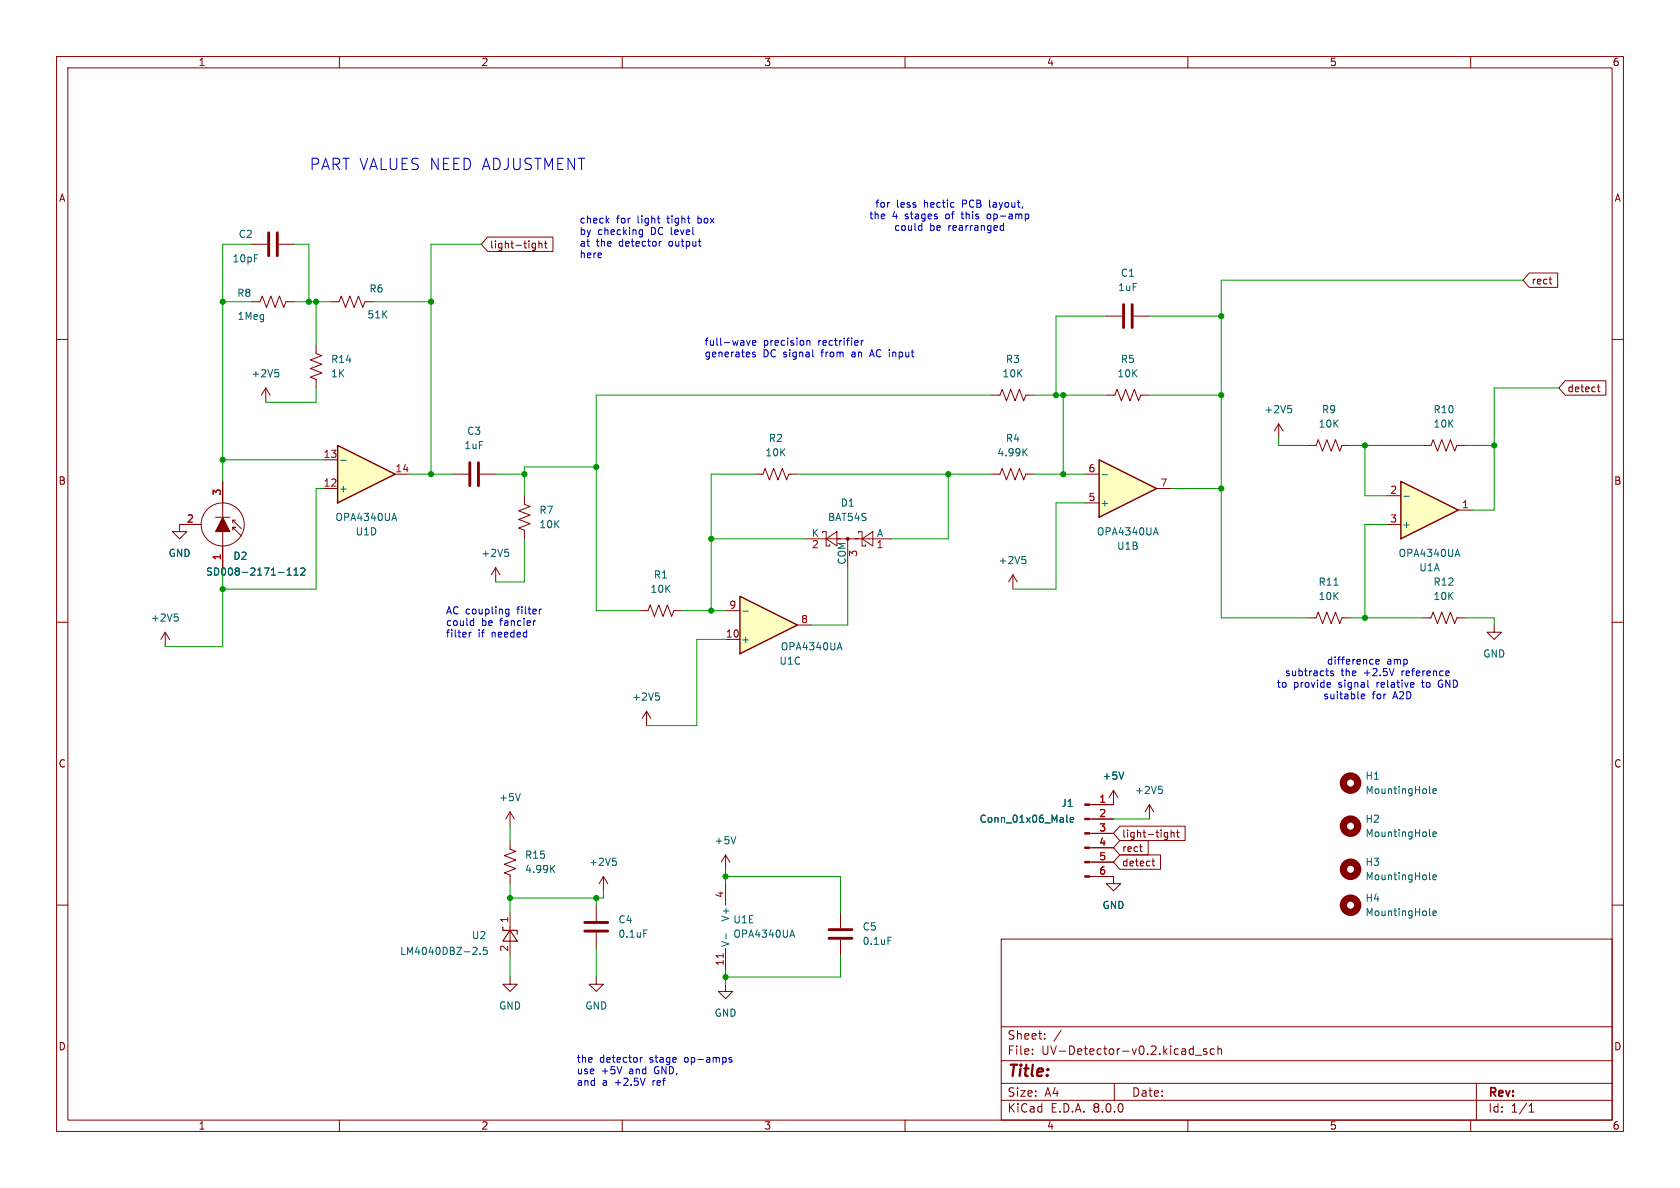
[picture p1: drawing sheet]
<svg xmlns="http://www.w3.org/2000/svg" width="297mm" height="210mm" viewBox="0 0 297 210" stroke-linecap="round" stroke-linejoin="round" font-family="sans-serif">
<g fill="none" stroke="#840000" stroke-width=".18">
<path d="M10 10h277v190h-277zM12 12h273v186h-273zM60 10v2M110 10v2M160 10v2M210 10v2M260 10v2M10 60h2M58.4 53.3h1.5l.4-1 .8 2.1 .7-2.1 .8 2.1 .8-2.1 .7 2.1 .4-1.1h1.5M195.6 55.9h2.8M200.4 55.9h2.8M285 60h2"/>
<path d="M195.6 69.9h1.5l.4-1.1 .7 2.1 .8-2.1 .8 2.1 .7-2.1 .8 2.1 .4-1h1.5M10 110h2M231.1 109.2h1.6l.3-1 .8 2 .8-2 .7 2 .8-2 .8 2 .3-1h1.6M285 110h2M10 160h2M90.2 148.6v1.5l1 .4-2 .8 2 .7-2 .8 2 .7-2 .8 1 .4v1.5M90.2 143.5v2.6M90.2 143.5l-.8 1.3M90.2 143.5l.7 1.3M128.3 151.1v2.6M128.3 156.2v3.8M128.3 151.1l-.8 1.3"/>
<path d="M128.3 151.1l.7 1.3M285 160h2M90.2 161.3v7.6M128.3 167.6v3.9M148.6 161.3v2.8M148.6 166.1v2.8M177 166h108v32h-108zM60 198v2M110 198v2M160 198v2M177 194.5h108M177 191.5h108"/>
<path d="M177 187.5h108M177 181.5h108M182.5 186.3v.1M182.5 185.5v.1M184.7 183.6v.1M184.7 182.8v.1M187.6 182.1l-1.3 2M197 191.5v3M210 198v2M210.5 185.4l.5 .1M211 184.9v1.5M211 186.3l-.5 .1"/>
<path d="M211.3 186.5h1.2M213.3 185.5l-.3-.1-.3 .2 .1 .2 .5 .2v.3h-.6M214.7 185.5l-.5-.1-.2 .3v.4l.1 .2h.6M215.3 185.5l.2-.1 .4 .1 .1 .9M215.3 184.9v1.5M260 198v2M261 191.5v6.5M270.3 196.6h.9M270.3 195.5l.4-.4v1.5"/>
</g>
<g fill="none" stroke="#006464" stroke-width=".18">
<path d="M235.8 103.4h.8M253.3 139.9l.6-.2v-.2l-.4-.1-.2 .2 .1 .6h.5M92 140.3l-.4 1.2M97.5 153.5l.6 .7M98.1 153l-.7 .7M130.1 147.9l-.4 1.3M252.7 147.7l.2 .2M252.7 140.1l.2 .2M253.3 147.5l.6-.1v-.3h-.4l-.2 .1 .1 .6h.5M84.1 167.5l.2 .2v.3l-.8 .7h.8M84.9 168.6v.1M86.1 167.5h-.6l-.1 .6 .2-.2 .4 .1 .1 .2v.4l-.2 .1-.5-.1"/>
<path d="M128.4 165.1v.9M139.8 165.3h.6M140.1 164.4l.4 1.3M157 165.7h.6"/>
</g>
<path d="M88.9 163.8v.7h2.5v.6M90.2 164.5l1.2 1.9h-2.5z" fill="none" stroke="#840000" stroke-width=".2"/>
<g fill="none" stroke="#840000" stroke-width="1.3">
<circle cx="238.8" cy="138.4" r="1.27"/>
<circle cx="238.8" cy="146" r="1.27"/>
</g>
<path d="M127.9 168.6v.7" fill="none" stroke="#a90000" stroke-width=".18"/>
<path d="M198.6 53.8v4.1M200.2 53.8v4.1M146.6 164.3h4M146.6 165.9h4" fill="none" stroke="#840000" stroke-width=".51"/>
<path d="M130.8 105.4l10.2 5.1-10.2 5.1z" fill="#ffffc2"/>
<path d="M130.8 105.4l10.2 5.1-10.2 5.1z" fill="none" stroke="#840000" stroke-width=".25"/>
<path d="M55.9 61v1.5l1 .4-2 .7 2 .8-2 .8 2 .7-2 .8 1 .4v1.5M175.3 69.9h1.5l.4-1.1 .7 2.1 .8-2.1 .8 2.1 .7-2.1 .8 2.1 .4-1h1.5M175.3 83.8h1.5l.4-1 .7 2 .8-2 .8 2 .7-2 .8 2 .4-1h1.5M128.3 113h2.5M128.3 108h2.5M141 110.5h2.5M179.1 101.6l-.8 1.3M179.1 101.6v2.5M179.1 101.6l.7 1.3M114.3 125.7l-.8 1.3M114.3 125.7v2.6M114.3 125.7l.8 1.3" fill="none" stroke="#840000" stroke-width=".18"/>
<path d="M181 79.9l.6 .7M181.6 79.3l-.7 .7M180.7 98.4h.6M181.1 98.9l.3 .2v.3l-.3 .2M131.3 108h1M148.1 114.5h.6M148.4 113.6l.5 1.3M115.9 122.5h.6M116.4 123l.2 .2v.3l-.2 .3M252.7 161.7l.2 .2M253.3 161.4l.6-.1v-.2l-.4-.1-.2 .2 .1 .6h.5" fill="none" stroke="#006464" stroke-width=".18"/>
<circle cx="238.8" cy="160" r="1.27" fill="none" stroke="#840000" stroke-width="1.3"/>
<path d="M247.6 85.1l10.2 5.1-10.2 5.1z" fill="#ffffc2"/>
<path d="M247.6 85.1l10.2 5.1-10.2 5.1z" fill="none" stroke="#840000" stroke-width=".25"/>
<g fill="none" stroke="#840000" stroke-width=".18">
<path d="M44.4 53.3h1.6l.4-1 .7 2.1 .8-2.1 .7 2.1 .8-2.1 .8 2.1 .3-1.1h1.6M44.4 43.2h2.8M49.3 43.2h2.8M47 68.6l-.8 1.3M47 68.6v2.5M47 68.6l.8 1.3M133.3 83.8h1.6l.4-1 .7 2 .8-2 .7 2 .8-2 .8 2 .3-1h1.6M142.2 95.3h15.3M145.4 94.2v-.2h.6v2.5h.7v-.2M146 95.3l2-1.3v2.5zM149.9 95.3v5M151.8 94.2v-.2h.6v2.5h.6v-.2"/>
<path d="M152.4 95.3l1.9-1.3v2.5zM245.1 87.6h2.5M245.1 92.7h2.5M257.8 90.2h2.5M113 108h1.6l.3-1.1 .8 2.1 .8-2.1 .7 2.1 .8-2.1 .7 2.1 .4-1h1.5M264.2 110.5v1.3h1.2l-1.2 1.2-1.3-1.2h1.3M105.4 172.7v1.3h1.3l-1.3 1.3-1.3-1.3h1.3"/>
</g>
<path d="M48.6 65.3h.6M49 65.8l.3 .3v.3l-.3 .2M248.2 87.7h.9M257.4 98h.6M257.7 97.1l.4 1.3" fill="none" stroke="#006464" stroke-width=".18"/>
<circle cx="149.9" cy="95.2" r=".25" fill="#840000" stroke="#840000" stroke-width=".18"/>
<path d="M47.5 41.1v4.1M49 41.1v4.1" fill="none" stroke="#840000" stroke-width=".51"/>
<path d="M194.3 81.3l10.2 5.1-10.2 5z" fill="#ffffc2"/>
<path d="M194.3 81.3l10.2 5.1-10.2 5z" fill="none" stroke="#840000" stroke-width=".25"/>
<g fill="none" stroke="#840000" stroke-width=".18">
<path d="M251.5 78.7h1.5l.4-1 .7 2.1 .8-2.1 .8 2.1 .7-2.1 .8 2.1 .4-1.1h1.5M35.6 92.7h-3.9v1.3h1.3l-1.3 1.3-1.2-1.3h1.2M38.1 91.4h2.5M39.4 85.1v6.3M39.4 94v6.3M41.1 93.7v-.5h.6h-.6l1.6 1.5M41.1 91.9v.6M41.7 91.9h-.6l1.6 1.6M80 83.8h2.8M84.8 83.8h2.8M92.7 87.6v1.6l1 .3-2 .8 2 .8-2 .7 2 .8-2 .7 1 .4v1.6M191.8 88.9h2.5"/>
<path d="M191.8 83.8h2.5M204.5 86.4h2.5M29.2 111.8l-.8 1.2M29.2 111.8v2.5M29.2 111.8l.8 1.2M87.6 100.3l-.7 1.3M87.6 100.3v2.6M87.6 100.3l.8 1.3M251.5 109.2h1.5l.4-1 .7 2 .8-2 .8 2 .7-2 .8 2 .4-1h1.5M196.8 139.7l-.7 1.3M196.8 139.7v2.5h-4.2M196.8 139.7l.8 1.3"/>
<path d="M106.7 154.9l-.8 1.3M106.7 154.9v2.6M106.7 154.9l.7 1.3M192.6 154.9h4.2v1.3h1.3l-1.3 1.3-1.2-1.3h1.2M192.6 152.4h4.2M192.6 149.9h4.2M192.6 147.3h4.2M192.6 144.8h4.2M203.2 142.2l-.8 1.3M203.2 142.2v2.6M203.2 142.2l.8 1.3M105.4 160v2.8"/>
<path d="M105.4 164.8v2.8M128.3 174v1.3h1.2l-1.2 1.2-1.3-1.2h1.3"/>
<circle cx="39.4" cy="92.7" r="3.8"/>
</g>
<g fill="none" stroke="#006464" stroke-width=".18">
<path d="M89.3 97.1h.6M89.7 97.6l.2 .2v.3l-.2 .3M194.8 83.9h1M204 94.2h.6M204.3 93.3l.4 1.3M30.8 108.5h.6M31.3 109l.2 .3v.3l-.2 .2M50.8 101.7h.7M50.8 100.8l.3-.4v1.3M52 101.7h.7M52 100.8l.3-.4v1.3M53.2 100.5l.5-.1 .2 .4-.8 .9h.8"/>
<path d="M198.7 136.5l-.5 1.2M204.8 139h.6M205.3 139.5l.2 .2v.3l-.2 .3M108.3 151.7h.6M108.7 152.2l.3 .2v.3l-.3 .3M188.6 144.1v1.1l.2 .2M189.2 144.9l.6-.1-.1-.2-.3-.1-.2 .2 .1 .6h.4M252.7 155.3l.2 .2M253.3 155.1l.6-.1v-.3h-.4l-.2 .2 .1 .6h.5M113.8 164.4h.6"/>
</g>
<g fill="#840000" stroke="#840000" stroke-width=".18">
<path d="M191.8 154.8h.8v.3h-.8z"/>
<path d="M191.8 152.3h.8v.2h-.8z"/>
<path d="M191.8 149.7h.8v.3h-.8z"/>
<path d="M191.8 147.2h.8v.2h-.8z"/>
<path d="M191.8 144.7h.8v.2h-.8z"/>
<path d="M191.8 142.1h.8v.3h-.8z"/>
<path d="M39.4 91.4l1.2 2.6h-2.5z"/>
</g>
<path d="M83.1 81.8v4.1M84.6 81.8v4.1M103.4 163.1h4M103.4 164.6h4" fill="none" stroke="#840000" stroke-width=".51"/>
<circle cx="238.8" cy="153.7" r="1.27" fill="none" stroke="#840000" stroke-width="1.3"/>
<path d="M59.7 78.7l10.1 5.1-10.1 5.1z" fill="#ffffc2"/>
<path d="M59.7 78.7l10.1 5.1-10.1 5.1z" fill="none" stroke="#840000" stroke-width=".25"/>
<g fill="none" stroke="#840000" stroke-width=".18">
<path d="M86.2 41.9h11.6v2.6h-11.6l-1.1-1.3zM94.2 43.8h.5M94.2 43.1h.5M94.7 43v1l-.2 .2-.3 .1M95.3 43.1l.1-.1 .4 .1v.8M95.3 42.6v1.3M96.2 43h.5M96.4 42.6v1.1l.3 .2M270.4 48.3h5v2.5h-5l-1.2-1.3zM273.9 49.4h.4M274.1 50.1l.2 .1M226.1 74.9l-.8 1.3"/>
<path d="M226.1 74.9v2.6M226.1 74.9l.7 1.3M231.1 78.7h1.6l.3-1 .8 2.1 .8-2.1 .7 2.1 .8-2.1 .8 2.1 .3-1.1h1.6M276.7 67.3h7.2v2.6h-7.2l-1.1-1.3zM282.4 68.4h.5M282.6 68v1.1l.3 .2M31.7 92.7h3.9M39.4 85.1v3.8M39.4 96.5v3.8M57.1 86.4h2.6M57.1 81.3h2.6M69.8 83.8h2.6"/>
<path d="M193 142.2h3.8M193 144.8h3.8M193 147.3h3.8M193 149.9h3.8M193 152.4h3.8M193 154.9h3.8M198 146h11.5v2.6h-11.5l-1.2-1.3zM198 151.1h7.2v2.6h-7.2l-1.2-1.3zM198 148.6h5v2.5h-5l-1.2-1.2zM201.5 149.7h.4M201.7 150.5h.2M203.6 152.2h.5"/>
<path d="M203.8 151.8v1.1l.3 .2M205.9 147.9h.5M205.9 147.2h.5M206.4 147.1v1.1l-.1 .2h-.3M207 147.3l.2-.2 .3 .1 .1 .8M207 146.7v1.3M208 147.1h.5M208.2 146.7v1.1l.3 .2M90.2 172.7v1.3h1.2l-1.2 1.3-1.3-1.3h1.3"/>
</g>
<g fill="none" stroke="#006464" stroke-width=".18">
<path d="M227.7 71.7h.6M228.1 72.2l.3 .2v.3l-.3 .3M60.2 81.4h1M69.4 91.7h.6M69.7 90.7l.4 1.3M50.8 101.7h.7M50.8 100.8l.3-.4v1.3M52 101.7h.7M52 100.8l.3-.4v1.3M53.2 100.5l.5-.1 .2 .4-.8 .9h.8M198.7 136.5l-.5 1.2M188.6 144.1v1.1l.2 .2"/>
<path d="M189.2 144.9l.6-.1-.1-.2-.3-.1-.2 .2 .1 .6h.4"/>
</g>
<g fill="none" stroke="#0000c2" stroke-width=".18">
<path d="M107.3 38.9l.4 .5M107.7 38.6l-.5 .5M116.2 38.6h.5M116.6 39.4h.1M163 39.5v1.2M174.6 37.9l-.1 .2 .1 .5M176.9 39.9v.1M177.4 39.5v1.2M181.6 37.8l.3 .3v.3l-.3 .3M113.1 41.4h.5M113.1 40.7h.5M113.6 40.6v1.1l-.1 .1"/>
<path d="M116.6 42.7v.8M116.9 42.7l-.3 .2M163 40.7h-.4M176.9 40.6l.2 .1h.3M132 60.2l.3 .8 .3-.8M133 60.6l.6-.1v-.2l-.4-.1-.2 .2 .1 .6h.5M133.5 62.3l-.3-.1-.2 .2 .1 .2 .4 .1v.3h-.5M142.6 60.3l.2-.1 .3 .1 .1 .7M142.6 60.2v.8M143.7 62.9l.2 .2M152.3 60.2v.8M152.6 60.2l-.3 .2"/>
<path d="M153.8 62.7h.6M154.1 61.8l-.4 1.3M83 111.8v.8M83.3 111.8l-.3 .2M83.4 109.7l.3 .1M83.7 109.3v1.3M83.7 110.5l-.3 .1M89.4 108.3l.2 .2h.4M90 107.7l-.1 1.1M90 107.7h-.4l-.2 .2M94.7 109.7l-.3 .1M95.7 107.7h-.2"/>
<path d="M234.4 118.6h.5M234.7 119.4h.2M235.7 118.7l-.3-.1-.2 .2 .1 .2 .4 .1v.3h-.5M243.2 117l.6-.1v-.3h-.4l-.2 .1 .1 .6h.5M246.5 118.2l-.5 1.2M256 118.6l.2 .3-.6 .1M256.1 119.4h-.1M234.8 120.6l.4 .1v.2l-.6 .2M235.2 121.4l-.4 .1M240.7 122.8v.7h.5M241.2 122.8l.1 .2-.6 .1M241.8 121.3l.2 .2"/>
<path d="M249.8 120.6l.2 .3-.6 .2M249.9 121.4l-.1 .1M254.5 120.3l-.2 .5v.4l.2 .2M113.2 186.9v.9M113.6 186.9l-.4 .3M114 190.6l-.4 1.3M129.3 187l-.3-.1-.1 .2v.2l.4 .1v.3h-.4"/>
</g>
<g fill="none" stroke="#009600" stroke-width=".18">
<path d="M39.4 53.3h5M44.4 43.2h-5v41.9M52.1 53.3h6.3M52.1 43.2h2.5v10.1M55.9 53.3v7.7M66 53.3h10.2M85.1 43.2h-8.9v40.6M195.6 55.9h-8.9v14M203.2 55.9h12.7M269.2 49.5h-53.3v59.7h15.2M55.9 68.6v2.5h-8.9M175.3 69.9h-69.9v38.1h7.6"/>
<path d="M182.9 69.9h12.7M188 69.9v13.9M203.2 69.9h12.7M226.1 77.5v1.2h5M238.8 78.7h12.7M241.3 78.7v8.9h3.8M259.1 78.7h5.1M275.6 68.6h-11.4v21.6h-3.9M39.4 81.3h17.7M57.1 86.4h-1.2v17.7h-16.5M72.4 83.8h7.6M87.6 83.8h5.1"/>
<path d="M92.7 95.3v7.6h-5.1M105.4 82.6h-12.7v5M125.7 95.3h16.5M133.3 83.8h-7.6v24.2M141 83.8h34.3M167.6 83.8v11.5h-10.1M182.9 83.8h8.9M191.8 88.9h-5.1v15.2h-7.6M207 86.4h8.9M245.1 92.7h-3.8v16.5M39.4 100.3v14h-10.2M120.6 108h7.7"/>
<path d="M128.3 113h-5.1v15.3h-8.9M149.9 100.3v10.2h-6.4M238.8 109.2h12.7M259.1 109.2h5.1v1.3M90.2 146.1v2.5M90.2 156.2v5.1M105.4 158.8v1.2M106.7 157.5v1.3h-16.5M128.3 153.7v2.5M128.3 154.9h20.3v6.4M196.8 144.8h6.4M90.2 168.9v3.8"/>
<path d="M105.4 167.6v5.1M128.3 171.5v2.5M148.6 168.9v3.8h-20.3"/>
</g>
<g fill="#009600" stroke="#009600" stroke-width=".18">
<circle cx="39.4" cy="81.3" r=".46"/>
<circle cx="39.4" cy="104.1" r=".46"/>
<circle cx="90.2" cy="158.8" r=".46"/>
<circle cx="105.4" cy="158.8" r=".46"/>
<circle cx="188" cy="69.9" r=".46"/>
<circle cx="186.7" cy="69.9" r=".46"/>
<circle cx="188" cy="83.8" r=".46"/>
<circle cx="105.4" cy="82.6" r=".46"/>
<circle cx="167.6" cy="83.8" r=".46"/>
<circle cx="125.7" cy="108" r=".46"/>
<circle cx="125.7" cy="95.3" r=".46"/>
<circle cx="128.3" cy="154.9" r=".46"/>
<circle cx="128.3" cy="172.7" r=".46"/>
<circle cx="241.3" cy="109.2" r=".46"/>
<circle cx="215.9" cy="86.4" r=".46"/>
<circle cx="92.7" cy="83.8" r=".46"/>
<circle cx="76.2" cy="83.8" r=".46"/>
<circle cx="55.9" cy="53.3" r=".46"/>
<circle cx="54.6" cy="53.3" r=".46"/>
<circle cx="76.2" cy="53.3" r=".46"/>
<circle cx="39.4" cy="53.3" r=".46"/>
<circle cx="215.9" cy="55.9" r=".46"/>
<circle cx="241.3" cy="78.7" r=".46"/>
<circle cx="264.2" cy="78.7" r=".46"/>
<circle cx="215.9" cy="69.9" r=".46"/>
</g>
<text font-size="2.8" fill="#0000c2" x="54.6" y="30.2">PART VALUES NEED ADJUSTMENT</text>
<text font-size="2.8" fill="#840000" x="178" y="190.9">Title:</text>
<g font-size="2.1" fill="#840000">
<text x="178" y="184">Sheet:</text>
<text x="178" y="186.7">File:</text>
<text x="184.1" y="186.7">UV-Detector-v0.2.kicad_sch</text>
<text x="178" y="196.9">KiCad</text>
<text x="178" y="194.1">Size:</text>
<text x="184.7" y="194.1">A4</text>
<text x="185.7" y="196.9">E.D.A.</text>
<text x="193.3" y="196.9">8.0.0</text>
<text x="200" y="194.1">Date:</text>
<text x="263" y="194.3">Rev:</text>
<text x="263" y="196.9">Id:</text>
<text x="267.1" y="196.9">1/1</text>
</g>
<g font-size="1.8" fill="#840000">
<text x="35" y="11.9">1</text>
<text x="85" y="11.9">2</text>
<text x="135" y="11.9">3</text>
<text x="185" y="11.9">4</text>
<text x="235" y="11.9">5</text>
<text x="285" y="11.9">6</text>
<text x="10.3" y="35.9">A</text>
<text x="285.3" y="35.9">A</text>
<text x="86.5" y="44.1">light-tight</text>
<text x="270.7" y="50.5">rect</text>
<text x="277" y="69.5">detect</text>
<text x="10.3" y="85.9">B</text>
<text x="285.3" y="85.9">B</text>
<text x="10.3" y="135.9">C</text>
<text x="285.3" y="135.9">C</text>
<text x="198.3" y="148.3">light-tight</text>
<text x="198.3" y="153.4">detect</text>
<text x="198.3" y="150.8">rect</text>
<text x="10.3" y="185.9">D</text>
<text x="285.3" y="185.9">D</text>
<text x="35" y="199.9">1</text>
<text x="85" y="199.9">2</text>
<text x="135" y="199.9">3</text>
<text x="185" y="199.9">4</text>
<text x="235" y="199.9">5</text>
<text x="285" y="199.9">6</text>
</g>
<g font-size="1.8" fill="#0000c2">
<text x="102.4" y="39.6">check</text>
<text x="102.4" y="41.6">by</text>
<text x="105.6" y="41.6">checking</text>
<text x="109" y="39.6">for</text>
<text x="112.8" y="39.6">light</text>
<text x="115.2" y="41.6">DC level</text>
<text x="118.3" y="39.6">tight</text>
<text x="123.8" y="39.6">box</text>
<text x="153.6" y="39">the</text>
<text x="154.6" y="36.9">for</text>
<text x="157.7" y="39">4</text>
<text x="158" y="41">could</text>
<text x="158.5" y="36.9">less</text>
<text x="160.1" y="39">stages</text>
<text x="163.5" y="36.9">hectic</text>
<text x="164.3" y="41">be</text>
<text x="167.4" y="39">of</text>
<text x="167.7" y="41">rearranged</text>
<text x="170.4" y="36.9">PCB</text>
<text x="170.5" y="39">this</text>
<text x="175.2" y="39">op-amp</text>
<text x="175.3" y="36.9">layout,</text>
<text x="102.4" y="43.7">at</text>
<text x="102.4" y="45.7">here</text>
<text x="105.4" y="43.7">the</text>
<text x="109.5" y="43.7">detector</text>
<text x="118.5" y="43.7">output</text>
<text x="124.5" y="61.2">full-wave</text>
<text x="124.5" y="63.3">generates</text>
<text x="134.9" y="63.3">DC signal</text>
<text x="134.9" y="61.2">precision</text>
<text x="144.8" y="61.2">rectrifier</text>
<text x="145.5" y="63.3">from</text>
<text x="151" y="63.3">an</text>
<text x="154.5" y="63.3">AC input</text>
<text x="78.7" y="108.7">AC coupling</text>
<text x="78.7" y="110.7">could</text>
<text x="78.7" y="112.8">filter</text>
<text x="84.5" y="112.8">if</text>
<text x="85.1" y="110.7">be</text>
<text x="87" y="112.8">needed</text>
<text x="88.5" y="110.7">fancier</text>
<text x="91.5" y="108.7">filter</text>
<text x="227.1" y="119.7">subtracts</text>
<text x="234.5" y="117.7">difference</text>
<text x="237.1" y="119.7">the</text>
<text x="241.2" y="119.7">+2.5V</text>
<text x="245.1" y="117.7">amp</text>
<text x="248.1" y="119.7">reference</text>
<text x="225.6" y="121.8">to</text>
<text x="228.7" y="121.8">provide</text>
<text x="233.8" y="123.8">suitable</text>
<text x="236.7" y="121.8">signal</text>
<text x="242.6" y="123.8">for</text>
<text x="243.6" y="121.8">relative</text>
<text x="246.4" y="123.8">A2D</text>
<text x="251.9" y="121.8">to</text>
<text x="254.9" y="121.8">GND</text>
<text x="101.9" y="187.9">the</text>
<text x="101.9" y="190">use</text>
<text x="106" y="187.9">detector</text>
<text x="106.3" y="190">+5V</text>
<text x="111.3" y="190">and</text>
<text x="115" y="187.9">stage</text>
<text x="115.9" y="190">GND,</text>
<text x="121.3" y="187.9">op-amps</text>
<text x="101.9" y="192">and</text>
<text x="106.5" y="192">a</text>
<text x="108.8" y="192">+2.5V</text>
<text x="115.6" y="192">ref</text>
</g>
<g font-size="1.8" fill="#006464">
<text x="41" y="46.6">10pF</text>
<text x="42.1" y="42.3">C2</text>
<text x="41.8" y="52.7">R8</text>
<text x="65.2" y="51.9">R6</text>
<text x="197.6" y="51.7">1uF</text>
<text x="198" y="49.1">C1</text>
<text x="41.9" y="56.7">1Meg</text>
<text x="64.9" y="56.5">51K</text>
<text x="58.4" y="64.4">R14</text>
<text x="177.7" y="64.4">R3</text>
<text x="198" y="64.4">R5</text>
<text x="44.3" y="66.9">+2V5</text>
<text x="58.4" y="66.9">1K</text>
<text x="177.1" y="66.9">10K</text>
<text x="197.4" y="66.9">10K</text>
<text x="82.5" y="77.1">C3</text>
<text x="223.4" y="73.3">+2V5</text>
<text x="233" y="75.8">10K</text>
<text x="233.6" y="73.3">R9</text>
<text x="253.3" y="73.3">R10</text>
<text x="253.3" y="75.8">10K</text>
<text x="82" y="79.6">1uF</text>
<text x="135.2" y="80.9">10K</text>
<text x="135.8" y="78.3">R2</text>
<text x="176.2" y="80.9">4.99K</text>
<text x="177.7" y="78.3">R4</text>
<text x="59.8" y="87.2">+</text>
<text x="148.5" y="89.8">D1</text>
<text x="194.4" y="89.8">+</text>
<text x="59.2" y="92.3">OPA4340UA</text>
<text x="62.8" y="94.8">U1D</text>
<text x="95.3" y="91">R7</text>
<text x="95.3" y="93.6">10K</text>
<text x="143.4" y="95">K</text>
<text x="146.3" y="92.3">BAT54S</text>
<text x="154.9" y="95">A</text>
<text x="193.8" y="94.8">OPA4340UA</text>
<text x="247.8" y="93.6">+</text>
<text x="29.7" y="98.7">GND</text>
<text x="36.3" y="102">SD008-2171-112</text>
<text x="41.2" y="99.2">D2</text>
<text x="85" y="98.7">+2V5</text>
<text x="149.6" y="99.9" transform="rotate(-90 149.6 99.9)">COM</text>
<text x="176.4" y="99.9">+2V5</text>
<text x="197.4" y="97.4">U1B</text>
<text x="247.2" y="98.7">OPA4340UA</text>
<text x="250.8" y="101.2">U1A</text>
<text x="114.9" y="105">10K</text>
<text x="115.5" y="102.5">R1</text>
<text x="233" y="103.7">R11</text>
<text x="233" y="106.3">10K</text>
<text x="253.3" y="103.7">R12</text>
<text x="253.3" y="106.3">10K</text>
<text x="26.6" y="110.1">+2V5</text>
<text x="130.9" y="113.9">+</text>
<text x="137.7" y="117.7">U1C</text>
<text x="137.9" y="115.2">OPA4340UA</text>
<text x="262.1" y="116.4">GND</text>
<text x="111.7" y="124.1">+2V5</text>
<text x="88.1" y="141.8">+5V</text>
<text x="187.5" y="142.8">J1</text>
<text x="194.8" y="138">+5V</text>
<text x="200.6" y="140.6">+2V5</text>
<text x="241.3" y="138">H1</text>
<text x="241.3" y="140.6">MountingHole</text>
<text x="126.2" y="149.5">+5V</text>
<text x="173.1" y="145.6">Conn_01x06_Male</text>
<text x="241.3" y="145.6">H2</text>
<text x="241.3" y="148.2">MountingHole</text>
<text x="92.7" y="154.5">4.99K</text>
<text x="92.7" y="152">R15</text>
<text x="104" y="153.3">+2V5</text>
<text x="241.3" y="153.3">H3</text>
<text x="241.3" y="155.8">MountingHole</text>
<text x="194.8" y="160.9">GND</text>
<text x="241.3" y="159.6">H4</text>
<text x="83.3" y="166.2">U2</text>
<text x="109.2" y="163.4">C4</text>
<text x="109.2" y="166">0.1uF</text>
<text x="129.1" y="167.5" transform="rotate(-90 129.1 167.5)">V-</text>
<text x="129.1" y="163" transform="rotate(-90 129.1 163)">V+</text>
<text x="129.5" y="163.4">U1E</text>
<text x="129.5" y="166">OPA4340UA</text>
<text x="152.4" y="164.7">C5</text>
<text x="152.4" y="167.2">0.1uF</text>
<text x="241.3" y="162.2">MountingHole</text>
<text x="70.6" y="169">LM4040DBZ-2.5</text>
<text x="88.1" y="178.7">GND</text>
<text x="103.4" y="178.7">GND</text>
<text x="126.2" y="179.9">GND</text>
</g>
<g font-size="1.8" fill="#a90000">
<text x="57.1" y="81">13</text>
<text x="69.8" y="83.6">14</text>
<text x="192.3" y="83.6">6</text>
<text x="39.1" y="87.7" transform="rotate(-90 39.1 87.7)">3</text>
<text x="57.1" y="86.1">12</text>
<text x="192.3" y="88.6">5</text>
<text x="205" y="86.1">7</text>
<text x="245.7" y="87.4">2</text>
<text x="258.4" y="89.9">1</text>
<text x="32.9" y="92.5">2</text>
<text x="245.7" y="92.5">3</text>
<text x="39.1" y="99.1" transform="rotate(-90 39.1 99.1)">1</text>
<text x="143.4" y="97.2">2</text>
<text x="151.8" y="98.5" transform="rotate(-90 151.8 98.5)">3</text>
<text x="154.9" y="97.2">1</text>
<text x="128.8" y="107.7">9</text>
<text x="128.2" y="112.8">10</text>
<text x="141.5" y="110.2">8</text>
<text x="194.2" y="142">1</text>
<text x="194.2" y="144.5">2</text>
<text x="194.2" y="147.1">3</text>
<text x="194.2" y="149.6">4</text>
<text x="194.2" y="152.1">5</text>
<text x="194.2" y="154.7">6</text>
<text x="128" y="158.8" transform="rotate(-90 128 158.8)">4</text>
<text x="89.9" y="163.3" transform="rotate(-90 89.9 163.3)">1</text>
<text x="89.9" y="168.3" transform="rotate(-90 89.9 168.3)">2</text>
<text x="128" y="170.9" transform="rotate(-90 128 170.9)">11</text>
</g>
</svg>
